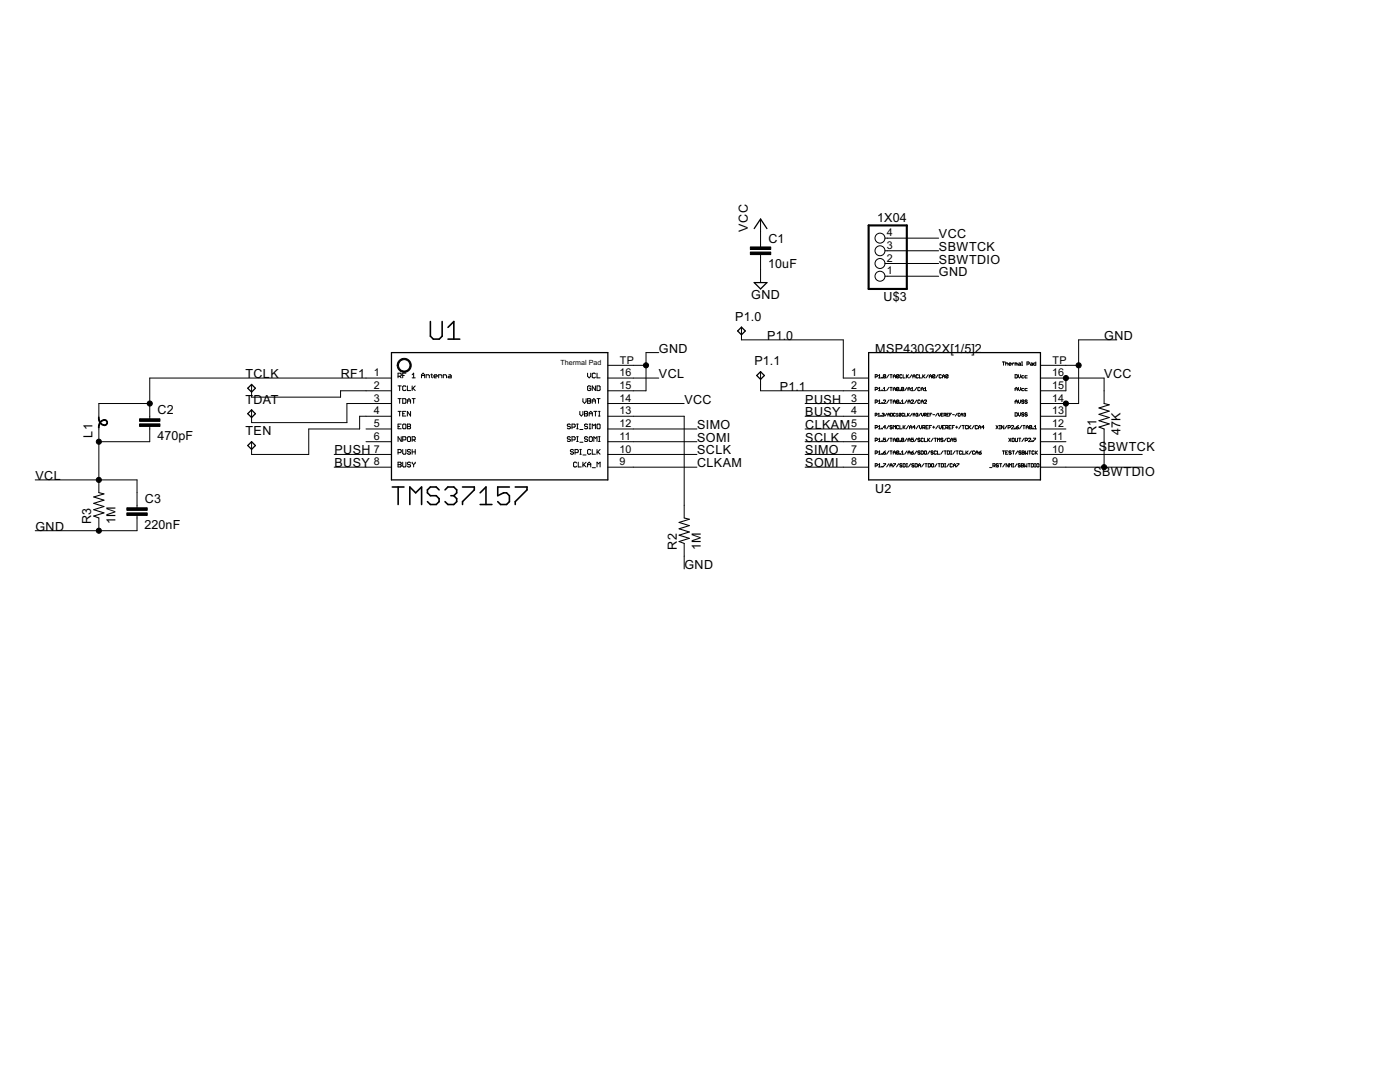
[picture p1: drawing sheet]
<svg xmlns="http://www.w3.org/2000/svg" width="279mm" height="216mm" viewBox="0 0 279 216" stroke-linecap="round" stroke-linejoin="round" font-family="sans-serif">
<g fill="none" stroke="#000" stroke-width=".32">
<path d="M85.9 64.2v2.9l.6 .6h1.2l.5-.6v-2.9M89.4 67.7h2.4M89.4 65.3l1.2-1.1v3.5M78.3 97.2h2.3M79.5 97.2v3.5M87.6 97.7l-.5-.5h-1.2l-.6 .5v.6l.6 .6h1.2l.5 .6v.6l-.5 .6h-1.2l-.6-.6M88.8 97.7l.6-.5h1.2l.5 .5v.6l-.5 .6M90 98.9h.6M90.6 98.9l.5 .6v.6l-.5 .6h-1.2l-.6-.6M92.3 97.2h2.4v.5l-2.4 2.4v.6M95.8 98.3l1.2-1.1v3.5M101.7 97.2h-2.4v1.7l1.2-.6h.6l.6 .6v1.2l-.6 .6h-1.2l-.6-.6"/>
<path d="M102.8 97.2h2.4v.5l-2.4 2.4v.6M81.8 100.7v-3.5l1.2 1.1 1.1-1.1v3.5M95.8 100.7h2.4"/>
</g>
<g fill="none" stroke="#000" stroke-width=".2">
<path d="M151.8 43.7v5.6M151.8 50.8v5.6M176.6 55.1h10.7M176.6 52.6h10.7M176.6 50h10.7M176.6 47.5h10.7M50.2 76.7v2.5h17.8v-1.2h10.1M78.1 75.4h-48.2v8.2M79.4 75.1h.5l.2-.2v-.3l-.2-.1h-.5v.9M79.4 77h.7M79.4 79.5h.7M79.8 75.1l.3 .3"/>
<path d="M79.8 77v.9M79.8 79.5v1M80.4 79.5h.5l.1 .2v.6l-.1 .2h-.5zM80.4 74.9h.3M81 74.5h-.6v.9M81 77.2l-.1-.2-.5 .2v.6l.1 .1 .5-.1M81.3 77v.9h.6M82.3 74.8l.2-.3v.9M82.3 75.4h.6M82.3 77v.9M82.3 79.5h.6M82.4 77.5l.5 .4"/>
<path d="M82.5 79.5v1M82.9 77l-.6 .6M84.1 74.9h.7M84.1 75.4v-.6l.3-.3 .4 .3v.6M85 75.4v-.6h.5l.2 .1v.5M86 74.8h.3M86.1 74.6v.6l.2 .2M86.6 75.1h.6l-.1-.3-.5 .1v.3l.5 .2M87.5 75.4v-.6h.5l.2 .1v.5M88.5 75.4v-.6h.4l.2 .1v.5M89.6 74.8l.4 .1v.5h-.4l-.2-.2 .2-.1h.4M116.3 79.5v.7l.3 .3 .4-.3v-.7"/>
<path d="M117.3 79.5h.4l.2 .2-.2 .3 .2 .3-.2 .2h-.4zM117.3 74.5v.6l.3 .3 .3-.3v-.6M117.9 77.2l-.2-.2-.4 .2v.6l.1 .1 .5-.1v-.3h-.3M118.8 74.6l-.1-.1-.5 .1v.6l.2 .2 .4-.2M118.8 77v.9l-.6-.9v.9M119.1 74.5v.9h.7M119.1 77h.5l.2 .2v.6l-.2 .1h-.5zM119.1 79.5h.7M119.4 79.5v1M121.3 75.4h10.2M121.3 72.9h7.6M131.5 70.4h-2.6v7.6h-7.6"/>
<path d="M148 65.3v2.5h20.3v7.6h5.1M151.8 74.2v3.8h21.6M174.7 75.2h.3l.1-.3-.4-.1v.6M174.7 77.7h.3l.1-.3-.4-.1v.7M175.3 78h.4M175.3 75.4h.4M175.3 75l.2-.2v.6M175.3 77.5l.2-.2v.7M176 77.9l.1 .1zM176 75.3l.1 .1zM176.3 78h.4M176.3 79.9l.1-.1 .3 .1-.4 .6h.4"/>
<path d="M176.3 77.5l.2-.2v.7M176.7 74.9v.4l-.1 .1-.3-.1M176.7 74.9l-.1-.1-.3 .1v.4M176.7 74.9l-.4 .4M177.4 74.8l-.4 .6M177.4 77.3l-.4 .7M177.4 79.8l-.4 .7M177.6 74.8h.5M177.6 77.3h.5M177.6 79.8h.5M177.8 74.8v.6M177.8 77.3v.7"/>
<path d="M177.8 79.8v.7M178.3 75.1h.4M178.3 75.4v-.4l.2-.2 .2 .2v.4M178.3 78v-.5l.2-.2 .2 .2v.5M178.3 77.6h.4M179.4 77.4v.5l-.2 .1-.3-.1M179.4 79.9l-.2 .6-.3-.1M179.4 74.9v.4l-.2 .1-.3-.1M179.4 74.9l-.4-.1-.1 .5M179.4 77.4l-.4-.1-.1 .6M179.4 79.9l-.4-.1-.1 .6M179.4 74.9l-.5 .4"/>
<path d="M179.4 77.4l-.5 .5M179.4 79.9l-.5 .5M179.6 77.9l.1 .1zM180 74.9l-.1-.1-.3 .1v.4l.1 .1 .3-.1M180.2 74.8v.6h.5M180.3 77.4v.5l-.1 .1-.3-.1M180.3 77.4l-.1-.1-.3 .1v.5M180.3 77.4l-.4 .5M180.9 74.8v.6M181 75.1l.3 .3M181 77.3l-.4 .7M181 79.8l-.4 .7"/>
<path d="M181.2 77.6h.5M181.2 78v-.5l.2-.2 .3 .2v.5M181.3 74.8l-.4 .4M181.9 78h.4M181.9 79.9l.1-.1 .3 .1-.4 .6h.4M181.9 77.5l.2-.2v.7M182 74.8l-.5 .6M182.2 75.1h.4M182.2 75.4v-.4l.2-.2 .2 .2v.4M183 77.3l-.5 .7M183 79.8l-.5 .7M183.3 74.9l-.1-.1-.4 .1v.4l.2 .1 .3-.1"/>
<path d="M183.5 74.8v.6h.4M183.6 77.4l-.1-.1-.3 .1 .1 .6 .3-.1M183.6 79.9l-.1-.1-.3 .1 .1 .6 .3-.1M183.8 77.6h.5M183.8 78v-.5l.2-.2 .3 .2v.5M184.1 74.8v.6M184.3 75.1l.3 .3M184.5 78h.4M184.5 79.9l.1-.1 .3 .1-.4 .6h.4M184.5 77.5l.2-.2v.7M184.6 74.8l-.5 .4M185.3 74.8l-.5 .6"/>
<path d="M185.5 75.1h.4M185.5 75.4v-.4l.2-.2 .2 .2v.4M186.6 74.9v.4l-.1 .1-.4-.1M186.6 74.9l-.1-.1-.4 .1v.4M186.6 74.9l-.5 .4M187.2 74.8l-.4 .6M187.9 74.9l-.2-.1-.3 .1v.4l.1 .1 .4-.1M188.1 75.1h.4M188.1 75.4v-.4l.2-.2 .2 .2v.4M189.2 74.9v.4l-.1 .1-.4-.1M189.2 74.9l-.4-.1-.1 .5M189.2 74.9l-.5 .4"/>
<path d="M200 72.2h.5M200.3 72.2v.7M200.7 72.5l.3-.1 .1 .5M200.7 72.2v.7M201.4 72.6h.4l-.1-.2-.3 .1v.3l.3 .1M202 72.4v.5M202.4 72.4l-.4 .2M202.6 74.8l.4 .1-.1 .5h-.3zM202.6 78v-.5l.2-.2 .2 .2v.5M202.6 77.6h.4M202.8 72.5l-.2-.1v.5M202.8 72.5l.1-.1 .1 .1v.4"/>
<path d="M202.8 72.5v.4M203.2 74.8v.4l.3 .2 .2-.2v-.4M203.2 77.3v.4l.3 .3 .2-.3v-.4M203.2 79.8v.5l.3 .2 .2-.2v-.5M203.3 72.4l.4 .1v.4h-.4l-.1-.1 .1-.2h.4M203.9 72.2h.1v.7M203.9 72.9h.2M204.3 77.5l-.4 .1 .1 .4h.3M204.3 79.9l-.1-.1-.3 .1 .1 .3 .3 .1-.1 .2-.3-.1M204.3 75l-.4 .1 .1 .3h.3M205 72.6h.3l.1-.3-.4-.1v.7M205 77.5l-.4 .1 .1 .4h.3"/>
<path d="M205 79.9l-.1-.1-.3 .1 .1 .3 .3 .1-.1 .2-.3-.1M205 75l-.4 .1 .1 .3h.3M205.7 72.4l.4 .1v.4h-.4l-.1-.1 .1-.2h.4M206.7 72.2v.7l-.4-.1 .1-.4h.3M207.6 75.4h12.7v5.1M207.6 72.9h7.7M212.7 75.4v2.6h-5.1M222.9 67.8h-7.6v12.7h-7.7M7 95.8h20.3v5.5M19.7 85.3v13M29.9 80.5h-10.2v2.8M29.9 85.1v3h-10.2"/>
<path d="M66.7 90.7h11.4M66.7 93.2h11.4M73 85.6h5.1M73 88.1h5.1M78.1 83.1h-6.3v2.5h-10.2v5.1h-11.4v-2.6M78.1 80.5h-8.9v3.8h-19v-2.5M79.4 90.3h.5l.2-.1v-.3l-.2-.2h-.5v.9M79.4 92.2h.5l.2 .2-.2 .3 .2 .3-.2 .2h-.5zM79.4 82.1h.7M79.4 85.1h.4M79.4 92.7h.5M79.8 82.1v.9"/>
<path d="M80.1 84.6h-.7v1h.7M80.1 87.1v1l-.7-1v1M80.4 84.8l.1-.2 .5 .2v.6l-.1 .2-.5-.2zM80.4 87.8h.5l.1-.2-.1-.5h-.5v1M80.4 89.7v.8l.1 .1h.4l.1-.1v-.8M80.4 92.2v.8l.1 .2h.4l.1-.2v-.8M80.4 82.5h.3M81 82.1h-.6v.9h.6M81.3 80.5v-.7l.3-.3 .3 .3v.7M81.3 84.6h.5l.1 .2-.1 .3 .1 .3-.1 .2h-.5zM81.3 80h.6M81.3 85.1h.5"/>
<path d="M81.5 87.1h.3l.1 .2v.6l-.1 .2-.5-.2v-.6zM81.9 82.1v.9l-.6-.9v.9M81.9 89.9l-.1-.2h-.3l-.2 .2 .2 .3 .4 .1-.1 .3h-.3l-.2-.1M81.9 92.4l-.1-.2h-.3l-.2 .2 .2 .3 .4 .2-.1 .3h-.3l-.2-.2M82.3 87.8h.4l.2-.2-.2-.5h-.4v1M82.3 89.7v.9M82.3 92.2l.2 .5M82.3 90.2h.6M82.5 92.7v.5M82.5 87.8l.4 .3M82.9 89.7v.9M82.9 92.2l-.4 .5"/>
<path d="M113.8 84.8l-.1-.2-.5 .2 .2 .3 .4 .1-.1 .4-.5-.2M113.8 87.3l-.1-.2h-.3l-.2 .4 .2 .1h.3l.1 .3-.1 .2-.5-.2M114.2 85.2h.4l.2-.1v-.3l-.2-.2h-.4v1M114.2 87.8h.4l.2-.2v-.3l-.2-.2h-.4v1M114.5 89.9l-.2-.2h-.3l-.2 .2 .2 .3 .5 .1-.2 .3h-.3l-.2-.1M114.8 90.3h.5l.1-.1-.1-.5h-.5v.9M115.1 84.6h.3M115.1 85.6h.3M115.1 87.1h.3M115.1 88.1h.3M115.1 92.4l-.2-.2h-.3l-.1 .2v.6l.1 .2h.3l.2-.2M115.2 84.6v1"/>
<path d="M115.2 87.1v1M115.4 92.2v1h.6M115.7 89.7h.3M115.7 90.6h.3M115.7 82.1v.6l.3 .3 .3-.3v-.6M115.7 85.7h.6M115.7 88.2h.6M115.9 89.7v.9M116.3 92.2v1M116.3 90.8h.7M116.5 92.7l.5 .5M116.6 82.1h.5l.2 .1-.2 .3 .2 .4-.2 .1h-.5z"/>
<path d="M116.6 82.5h.5M117 92.2l-.7 .7M117.3 80h.4M117.3 84.8l-.2-.2-.5 .2 .2 .3 .5 .1-.2 .4-.5-.2M117.3 87.3l-.2-.2h-.3l-.2 .4 .2 .1h.3l.2 .3-.2 .2-.5-.2M117.3 92.7h.6M117.3 93.2v-.7l.3-.3 .3 .3v.7M117.6 82.5h.6M117.6 84.6h.3M117.6 85.6h.3M117.6 83v-.6l.3-.3 .3 .3v.6M117.7 87.1h.3l.2 .2v.6l-.2 .2-.4-.2v-.6z"/>
<path d="M117.7 84.6v1M117.9 89.9l-.2-.2h-.3l-.1 .2v.6l.1 .1h.3l.2-.1M118.2 80h.6M118.2 89.7v.9h.6M118.2 93.3h.6M118.2 80.5v-.7l.3-.3 .3 .3v.7M118.2 85.6v-1l.3 .3 .3-.3v1M118.5 82.1h.6M118.5 88.1v-1l.3 .4 .3-.4v1M118.8 82.1v.9M119.1 89.7v.9M119.1 93.2v-1l.3 .3 .4-.3v1"/>
<path d="M119.3 84.6l.5 .2v.6l-.2 .2-.5-.2v-.6zM119.3 90.2l.5 .4M119.4 82.1h.4M119.4 83h.4M119.4 87.1h.4M119.4 88.1h.4M119.6 82.1v.9M119.6 87.1v1M119.8 89.7l-.7 .6M121.3 90.7h17.8M121.3 93.2h17.8M121.3 80.5h15.2"/>
<path d="M121.3 83.1h15.2v20.3M121.3 85.6h17.8M121.3 88.1h17.8M160.7 90.7h12.7M160.7 93.2h12.7M160.7 80.5h12.7M160.7 83.1h12.7M160.7 85.6h12.7M160.7 88.1h12.7M174.7 80.3l.4-.1-.1-.4h-.3v.7M174.7 82.8l.3-.1-.1-.2h-.2v.5M174.7 85.3l.4-.1-.1-.3h-.3v.7"/>
<path d="M174.7 87.9l.4-.1-.1-.4h-.3v.7M174.7 90.4l.4-.1-.1-.3h-.3v.6M174.7 93l.4-.1-.1-.4h-.3v.7M175.2 83h.4M175.2 82.7l.2-.2v.5M175.3 80.5h.4M175.3 85.6h.4M175.3 88.1h.4M175.3 90.6h.4M175.3 93.2h.4M175.3 80.1l.2-.3v.7M175.3 85.1l.2-.2v.7"/>
<path d="M175.3 87.7l.2-.3v.7M175.3 90.2l.2-.2v.6M175.3 92.8l.2-.3v.7M175.8 82.9l.1 .1zM176 80.4l.1 .1zM176 85.4l.1 .2zM176 88l.1 .1zM176 90.5l.1 .1zM176 93.1l.1 .1zM176.1 82.6l.2-.1 .1 .1-.1 .1M176.3 82.7h.1M176.3 90.3h.3l.1 .2-.3 .1z"/>
<path d="M176.3 92.5h.4l-.4 .7M176.3 82.7l.1 .1-.1 .2-.2-.1M176.7 87.4h-.4v.4l.2-.1 .2 .1-.1 .3-.3-.1M176.7 85.2h-.4l.3-.3v.7M176.7 90l-.4 .3M177 82.5l-.4 .5M177.2 82.7h.4M177.2 83v-.3l.2-.2 .2 .2v.3M177.4 84.9l-.4 .7M177.4 87.4l-.4 .7M177.4 90l-.4 .6M177.4 92.5l-.4 .7"/>
<path d="M177.6 93.2v-.4l.2-.3 .3 .3v.4M177.6 87.4h.5M177.6 90h.5M177.6 92.9h.5M177.7 82.5l.4 .1-.1 .4h-.3zM177.8 87.4v.7M177.8 90v.6M178.1 85l-.4-.1-.1 .2 .5 .3-.2 .2-.3-.2M178.3 87.8h.4M178.3 90.3h.4M178.3 80.5v-.4l.2-.3 .2 .3v.4M178.3 85.6v-.7l.2 .2 .2-.2v.7"/>
<path d="M178.3 88.1v-.4l.2-.3 .2 .3v.4M178.3 90.6v-.4l.2-.2 .2 .2v.4M178.3 92.5h.4l-.4 .7M178.3 80.2h.4M178.7 82.6l-.1-.1-.3 .1 .1 .4 .3-.1M178.9 83h.3M178.9 82.7l.1-.2v.5M179.4 85l-.2-.1-.3 .1 .1 .6 .4-.2M179.4 87.6l-.2 .5-.3-.1M179.4 90.1v.4l-.2 .1-.3-.1M179.4 87.6l-.4-.2-.1 .6M179.4 90.1l-.4-.1-.1 .5"/>
<path d="M179.4 87.6l-.5 .4M179.4 90.1l-.5 .4M179.4 92.5l-.5 .7M179.6 80.4l.1 .1zM179.6 84.9v.7h.4M179.6 88l.1 .1zM179.6 90.5l.1 .1zM179.8 82.6l-.1 .4-.3-.1M179.8 82.6l-.3-.1-.1 .4M179.8 82.6l-.4 .3M179.9 80.5h.4M179.9 90.6h.4"/>
<path d="M179.9 80.1l.2-.3v.7M179.9 90.2l.2-.2v.6M180 92.6l-.1-.1-.3 .1 .1 .3 .3 .1-.1 .2-.3-.1M180.2 92.5l.5 .1-.1 .6h-.4zM180.2 84.9v.7M180.3 87.6l-.1 .5-.3-.1M180.3 87.6l-.3-.2-.1 .6M180.3 85.2l.4 .4M180.3 87.6l-.4 .4M180.4 82.6l-.1-.1-.3 .1 .1 .4 .3-.1M180.6 82.5v.5h.3M180.7 84.9l-.5 .4"/>
<path d="M180.9 93.2h.2M180.9 92.5h.2M181 87.4l-.4 .7M181 90l-.4 .6M181 92.5v.7M181.1 82.5v.5M181.2 87.8h.5M181.2 90.3h.5M181.2 80.5v-.4l.2-.3 .3 .3v.4M181.2 88.1v-.4l.2-.3 .3 .3v.4M181.2 90.6v-.4l.2-.2 .3 .2v.4M181.2 80.2h.5"/>
<path d="M181.2 82.7l.3 .3M181.3 84.9l-.4 .7M181.5 82.5l-.4 .3M181.5 85.2h.5M181.5 85.6v-.5l.3-.2 .2 .2v.5M181.8 92.5l-.5 .7M181.9 90.3h.3l.1 .2-.3 .1zM182.1 82.5l-.4 .5M182.2 83v-.3l.2-.2 .2 .2v.3M182.2 82.7h.4M182.3 87.4h-.4v.4l.2-.1 .2 .1-.1 .3-.3-.1M182.3 90l-.4 .3"/>
<path d="M182.4 92.6l-.3-.1-.1 .3 .3 .1 .1 .2-.1 .1-.3-.1M182.6 92.5l.5 .1-.1 .6h-.4zM182.6 85.2h-.4l.3-.3v.7M182.8 82.6l.3-.1 .1 .1-.1 .1M183 87.4l-.5 .7M183 90l-.5 .6M183 82.7h.1M183.1 82.7l.1 .1-.1 .2-.3-.1M183.3 84.9l-.5 .7M183.3 92.9h.4M183.3 93.2v-.4l.2-.3 .2 .3v.4M183.5 84.9v.4l.2 .3 .2-.3v-.4"/>
<path d="M183.6 87.6l-.3-.2-.1 .3 .4 .3-.1 .1-.3-.1M183.6 90.1l-.3-.1-.1 .2 .4 .3-.1 .1-.3-.1M183.7 82.5l-.3 .5M183.8 90l.5 .1v.4l-.2 .1h-.3zM183.8 80.5v-.4l.2-.3 .3 .3v.4M183.8 80.2h.5M183.9 82.5v.3l.2 .2 .2-.2v-.3M184.1 85.3l.5-.1-.1-.3h-.4v.7M184.3 87.6l-.2-.2-.3 .2 .1 .5 .4-.1M184.4 85.3l.2 .3M184.4 92.5l-.5 .7M184.5 87.4v.7h.4"/>
<path d="M184.5 90.1l.1-.1 .3 .1-.1 .5-.3-.1zM184.5 82.8l.3-.1v-.2h-.3v.5M184.6 92.5h.4M184.7 82.8l.1 .2M184.8 85.2h.2M184.8 92.5v.7M185 82.7h.2M185.1 87.4v.7M185.3 84.9h-.5v.7h.5M185.3 92.5l.4 .1v.5l-.1 .1h-.3zM185.3 87.8l.3 .3M185.4 82.5h-.4v.5h.4"/>
<path d="M185.5 85.2h.2M185.6 87.4l-.5 .5M185.6 90l-.5 .6M185.6 82.7h.2M185.9 92.6l.1-.1 .3 .1-.1 .6-.3-.1zM185.9 84.9h-.4v.7M186 82.5h-.4v.5M186.1 85.2h.5M186.2 82.7h.3M186.2 90.1l-.1-.1-.3 .1 .1 .2 .3 .1-.1 .2-.3-.1M186.2 87.4l-.4 .7M186.3 85v.4"/>
<path d="M186.4 87.4h.5M186.7 87.4v.7M186.9 90.1l-.1-.1-.4 .1v.4l.2 .1 .3-.1M187 92.5l-.4 .7M187.1 90v.6h.4M187.1 82.5l-.4 .5M187.1 88.1v-.7l.2 .3 .2-.3v.7M187.2 84.9l-.4 .7M187.2 92.5h.4M187.3 82.5v.3l.2 .2 .2-.2v-.3M187.4 84.9v.4l.2 .3 .3-.3v-.4M187.4 92.5v.7"/>
<path d="M187.9 92.5l.4 .1-.1 .6h-.3zM187.9 82.7h.1M188.1 85.2h.2M188.2 87.6l-.1-.2-.4 .2 .5 .3-.1 .2-.4-.1M188.2 90l-.5 .6M188.2 82.5h-.3v.5h.3M188.4 82.8h.3l.1-.2-.4-.1v.5M188.4 90h.4M188.5 93.2h.2M188.5 92.5h.2M188.5 84.9h-.4v.7h.4M188.6 82.8l.2 .2"/>
<path d="M188.6 90v.6M188.6 92.5v.7M188.7 85.3l.5-.1-.1-.3h-.4v.7M188.8 87.4l-.4 .7M189 85.3l.2 .3M189 82.7h.2M189.1 90l.4 .1-.1 .5h-.3zM189.3 82.5h-.3v.5h.3M189.4 85.2h.2M189.4 92.5l-.4 .7M189.5 87.6l-.1-.2-.3 .2 .1 .5 .3-.1M189.5 82.7h.2"/>
<path d="M189.7 87.8h.5M189.7 90.6h.2M189.7 88.1v-.4l.2-.3 .3 .3v.4M189.7 90h.2M189.8 84.9h-.4v.7h.4M189.8 90v.6M189.9 82.5h-.4v.5M190.1 92.6l-.2-.1-.3 .1 .1 .6 .4-.1M190.1 85.2h.2M190.1 82.7h.4M190.3 92.9h.4M190.3 93.2v-.4l.2-.3 .2 .3v.4"/>
<path d="M190.5 84.9h-.4v.7M190.6 90l-.4 .6M190.7 85.2h.4M190.8 87.4h-.4v.4l.2-.1 .2 .1-.1 .3-.3-.1M190.8 90h.4M190.9 85v.4M190.9 92.5h.5l-.5 .7M191 82.5l-.4 .5M191 90v.6M191.6 82.6l-.1-.1-.3 .1 .1 .4 .3-.1M191.8 82.7h.4M191.8 83v-.3l.2-.2 .2 .2v.3"/>
<path d="M191.8 84.9l-.5 .7M191.9 90.1l-.1-.1-.3 .1v.4l.1 .1 .3-.1M192 84.9h.4M192.1 90v.6h.5M192.2 84.9v.7M192.3 82.6l.3-.1v.2M192.5 82.7h.1M192.6 82.7v.3l-.3-.1M192.8 90v.6M192.9 90.3l.3 .3M193.1 85l-.1-.1-.3 .1 .1 .6 .3-.2M193.2 90l-.4 .4"/>
<path d="M193.3 84.9v.7M193.4 85.2l.4 .4M193.8 84.9l-.5 .4M193.9 90l-.5 .6M194.4 84.9l-.4 .7M194.5 90.1l-.1-.1-.3 .1v.4l.1 .1 .3-.1M194.7 90.3h.5M194.7 90.6v-.4l.3-.2 .2 .2v.4M195.1 85l-.1-.1-.4 .1 .1 .6 .4-.2M195.3 85.2h.4M195.3 85.6v-.5l.2-.2 .2 .2v.5M195.4 90.3h.3l.1 .2-.3 .1z"/>
<path d="M195.8 90l-.4 .3M196.4 85.2h-.5l.4-.3v.7M197.5 93.3h.5M198.2 93h.3l.1-.4-.4-.1v.7M198.4 93l.2 .2M198.8 84.9l.4 .7M199.2 84.9l-.4 .7M199.3 92.6l-.1-.1-.4 .1 .1 .3 .4 .1-.1 .2-.4-.1M199.4 85.6h.3M199.4 84.9h.3M199.5 92.5h.4M199.6 84.9v.7"/>
<path d="M199.7 92.5v.7M200 90h.5M200.3 90v.6M200.3 84.9v.7l-.4-.7v.7M200.6 92.5l-.5 .7M200.7 90.3h.2M201 84.9l-.5 .7M201.1 90h-.4v.6h.4M201.2 85.3h.3l.1-.3-.4-.1v.7M201.2 92.5v.7l-.4-.7v.7M201.3 87.4l.5 .7M201.4 93.2v-.7l.3 .3 .2-.3v.7"/>
<path d="M201.8 87.4l-.5 .7M201.8 90.1l-.1-.1-.3 .1 .1 .2 .3 .1-.1 .2-.3-.1M201.8 85l.2-.1 .3 .1-.5 .6h.5M202 87.6l.1-.2 .3 .2-.1 .5-.3-.1zM202 90h.5M202.1 93.2h.2M202.1 92.5h.2M202.2 92.5v.7M202.2 90v.6M202.5 85.4l.1 .2zM202.6 82.4l.4 .1-.1 .5h-.3zM202.6 80.5v-.4l.2-.3 .2 .3v.4"/>
<path d="M202.6 80.2h.4M202.6 87.4l.1 .7 .4-.1v-.6M202.8 85.2h.4l.1 .2-.4 .2zM203 92.5l-.5 .7M203.1 90l-.4 .6M203.2 82.4v.4l.3 .2 .2-.2v-.4M203.3 84.9l-.5 .3M203.3 87.4h.4M203.5 87.4v.7M203.6 92.6l-.1-.1-.3 .1 .1 .3 .3 .1-.1 .2-.3-.1M203.8 90.1l-.1-.1-.4 .1 .1 .2 .4 .1-.1 .2-.4-.1M203.8 92.5l.5 .1-.1 .6h-.4z"/>
<path d="M203.8 92.9h.4M203.9 84.9l-.4 .7M204 90.3h.3M204 90l.4 .1-.1 .5h-.3zM204.1 84.9h.5M204.3 82.5l-.1-.1-.3 .1 .1 .2 .3 .1-.1 .2-.3-.1M204.3 84.9v.7M204.4 87.4l-.5 .7M204.5 92.5v.7l.2-.2 .2 .2v-.7M204.6 87.9l.4-.1-.1-.4h-.3v.7M204.6 90v.6l.3-.2 .2 .2v-.6M204.8 85.2h.4"/>
<path d="M204.8 85.6v-.5l.2-.2 .2 .2v.5M205 82.5l-.1-.1-.3 .1 .1 .2 .3 .1-.1 .2-.3-.1M205.1 92.5h.5M205.3 87.6l.1-.2 .3 .2-.4 .5h.4M205.3 90h.4M205.4 92.5v.7M205.5 90v.6M205.8 92.5l.4 .1-.1 .6h-.3zM205.9 85l-.1 .6-.4-.2M205.9 85l-.4-.1-.1 .5M205.9 85l-.5 .4M205.9 88l.1 .1z"/>
<path d="M206.1 85.4l.1 .2zM206.2 87.4h.5l-.5 .7M206.4 90.1l-.1-.1-.3 .1 .1 .5 .3-.1M206.4 85.6h.5M206.4 85.1l.3-.2v.7M206.5 93.2h.2M206.5 92.5h.2M206.6 92.5v.7M206.6 90v.6M206.7 90.3l.4 .3M206.9 92.6l.1-.1 .3 .1v.5l-.1 .1-.3-.1zM207.1 90l-.5 .4"/>
<path d="M207.6 90.7h20.4M207.6 93.2h20.4M207.6 85.6h5.1M207.6 88.1h5.1M212.7 80.5v2.6h-5.1M220.3 85.6v7.6M19.7 103.4v2.5M27.3 102.8v3.1h-20.3M136.5 108.4v5.1"/>
<circle cx="175.6" cy="47.5" r=".99"/>
<circle cx="175.6" cy="52.6" r=".99"/>
<circle cx="175.6" cy="50" r=".99"/>
<circle cx="175.6" cy="55.1" r=".99"/>
</g>
<path d="M150.5 56.4h2.6l-1.3 1.3zM150.5 45.6l1.3-1.9 1.3 1.9M50.2 76.7l.8 .8-.8 .7-.8-.7zM78.1 70.4h43.2v25.4h-43.2zM147.2 66l.8-.7 .7 .7-.7 .8zM151 74.9l.8-.7 .7 .7-.7 .8zM173.4 70.4h34.2v25.4h-34.2zM50.2 81.8l.8 .7-.8 .8-.8-.8zM50.2 88.1l.8 .8-.8 .8-.8-.8z" fill="none" stroke="#000" stroke-width=".25"/>
<g fill="#000" stroke="#000" stroke-width=".2">
<path d="M79.7 71.9a1.4 1.4 0 0 1 2.2 .3 1.4 1.4 0 0 1-.9 2.1 1.4 1.4 0 0 1-1.7-1.4h.2a1.15 1.15 0 0 1 1.6-1.1 1.15 1.15 0 0 1 .3 1.9 1.15 1.15 0 0 1-1.8-.5l-.1-.3h-.2z" fill-rule="evenodd"/>
<path d="M19.6 83.3h.2l.2 1-.1 .1z" fill-rule="evenodd"/>
<path d="M19.9 84.4l.1-.1 .7 .5v.1l-.3-.1z" fill-rule="evenodd"/>
<path d="M19.9 84.3l.1 .1-.2 .9h-.2z" fill-rule="evenodd"/>
<path d="M20.2 84l.5-.3v.2l-.7 .5-.1-.1z" fill-rule="evenodd"/>
<path d="M20.7 83.7a.6 .6 0 0 1 .8 .6 .6 .6 0 0 1-.8 .6l.1-.1a.45 .45 0 0 0 .5-.5 .45 .45 0 0 0-.5-.4z" fill-rule="evenodd"/>
<circle cx="128.9" cy="72.9" r=".51"/>
<circle cx="212.7" cy="75.4" r=".51"/>
<circle cx="215.3" cy="72.9" r=".51"/>
<circle cx="19.7" cy="95.8" r=".51"/>
<circle cx="19.7" cy="88.1" r=".51"/>
<circle cx="29.9" cy="80.5" r=".51"/>
<circle cx="212.7" cy="80.5" r=".51"/>
<circle cx="220.3" cy="93.2" r=".51"/>
<circle cx="19.7" cy="105.9" r=".51"/>
</g>
<path d="M173.4 45h7.6v12.7h-7.6z" fill="none" stroke="#000" stroke-width=".42"/>
<path d="M19.7 98.3l1 .3-2 .6 2 .6-2 .6 2 .7-2 .6 2 .6-2 .7 1 .4M220.3 80.5l1.1 .3-2.1 .6 2.1 .6-2.1 .7 2.1 .6-2.1 .6 2.1 .7-2.1 .6 1 .4M136.5 103.4l1.1 .2-2.1 .6 2.1 .7-2.1 .6 2.1 .7-2.1 .6 2.1 .6-2.1 .7 1 .3" fill="none" stroke="#000" stroke-width=".21"/>
<path d="M149.8 50.3h4v.5h-4zM149.8 49.3h4v.5h-4zM27.9 84.6h4v.5h-4zM27.9 83.6h4v.5h-4zM25.3 102.3h4.1v.5h-4.1zM25.3 101.3h4.1v.5h-4.1z" fill="#000" stroke="#000" stroke-width=".2"/>
<g font-size="2.8">
<text x="149.2" y="46.2" transform="rotate(-90 149.2 46.2)">VCC</text>
<text x="175" y="44.2">1X04</text>
<text x="187.4" y="47.5">VCC</text>
<text x="153.3" y="53.5">10uF</text>
<text x="153.3" y="48.4">C1</text>
<text x="187.4" y="52.6">SBWTDIO</text>
<text x="187.4" y="50">SBWTCK</text>
<text x="149.9" y="59.6">GND</text>
<text x="187.4" y="55.1">GND</text>
<text x="146.7" y="64">P1.0</text>
<text x="176.3" y="60.1">U$3</text>
<text x="131.5" y="70.4">GND</text>
<text x="153.1" y="67.8">P1.0</text>
<text x="174.7" y="70.4">MSP430G2X[1/5]2</text>
<text x="220.4" y="67.8">GND</text>
<text x="49" y="75.4">TCLK</text>
<text x="68" y="75.4">RF1</text>
<text x="131.5" y="75.4">VCL</text>
<text x="150.6" y="72.9">P1.1</text>
<text x="155.6" y="78">P1.1</text>
<text x="220.4" y="75.4">VCC</text>
<text x="31.4" y="82.7">C2</text>
<text x="49" y="80.5">TDAT</text>
<text x="136.6" y="80.5">VCC</text>
<text x="160.7" y="83.1">BUSY</text>
<text x="160.7" y="80.5">PUSH</text>
<text x="18.5" y="87.3" transform="rotate(-90 18.5 87.3)">L1</text>
<text x="31.4" y="87.8">470pF</text>
<text x="49" y="86.9">TEN</text>
<text x="139.1" y="85.6">SIMO</text>
<text x="139.1" y="88.1">SOMI</text>
<text x="160.7" y="88.1">SCLK</text>
<text x="160.7" y="85.6">CLKAM</text>
<text x="218.8" y="86.8" transform="rotate(-90 218.8 86.8)">R1</text>
<text x="219.3" y="89.9">S</text>
<text x="221" y="89.9">BWTCK</text>
<text x="223.6" y="86.9" transform="rotate(-90 223.6 86.9)">47K</text>
<text x="7.1" y="95.7">VCL</text>
<text x="66.7" y="93.2">BUSY</text>
<text x="66.7" y="90.7">PUSH</text>
<text x="139.1" y="90.7">SCLK</text>
<text x="139.1" y="93.2">CLKAM</text>
<text x="160.7" y="90.7">SIMO</text>
<text x="160.7" y="93.2">SOMI</text>
<text x="218.2" y="95">SBWTDIO</text>
<text x="28.9" y="100.4">C3</text>
<text x="174.7" y="98.3">U2</text>
<text x="7.1" y="105.9">GND</text>
<text x="18.2" y="104.6" transform="rotate(-90 18.2 104.6)">R3</text>
<text x="23" y="104.6" transform="rotate(-90 23 104.6)">1M</text>
<text x="28.9" y="105.5">220nF</text>
<text x="135" y="109.7" transform="rotate(-90 135 109.7)">R2</text>
<text x="136.6" y="113.5">GND</text>
<text x="139.8" y="109.7" transform="rotate(-90 139.8 109.7)">1M</text>
</g>
<g font-size="2.4">
<text x="177" y="47.2">4</text>
<text x="177" y="52.2">2</text>
<text x="177" y="49.7">3</text>
<text x="177" y="54.8">1</text>
<text x="74.6" y="75.1">1</text>
<text x="74.6" y="77.6">2</text>
<text x="123.6" y="77.6">15</text>
<text x="123.6" y="75.1">16</text>
<text x="123.7" y="72.5">TP</text>
<text x="169.8" y="75.1">1</text>
<text x="169.8" y="77.6">2</text>
<text x="210" y="77.6">15</text>
<text x="210" y="75.1">16</text>
<text x="210" y="72.5">TP</text>
<text x="74.6" y="80.2">3</text>
<text x="74.6" y="82.7">4</text>
<text x="123.6" y="80.2">14</text>
<text x="123.6" y="82.7">13</text>
<text x="169.8" y="80.2">3</text>
<text x="169.8" y="82.7">4</text>
<text x="210" y="82.7">13</text>
<text x="210" y="80.2">14</text>
<text x="74.6" y="85.2">5</text>
<text x="74.6" y="87.8">6</text>
<text x="123.6" y="85.2">12</text>
<text x="123.6" y="87.8">11</text>
<text x="169.8" y="85.2">5</text>
<text x="169.8" y="87.8">6</text>
<text x="210" y="87.8">11</text>
<text x="210" y="85.2">12</text>
<text x="74.6" y="90.3">7</text>
<text x="74.6" y="92.9">8</text>
<text x="123.6" y="92.9">9</text>
<text x="123.6" y="90.3">10</text>
<text x="169.8" y="90.3">7</text>
<text x="169.8" y="92.9">8</text>
<text x="210" y="90.3">10</text>
<text x="210" y="92.9">9</text>
</g>
<text font-size="1.6" x="111.8" y="72.9">Thermal Pad</text>
</svg>
